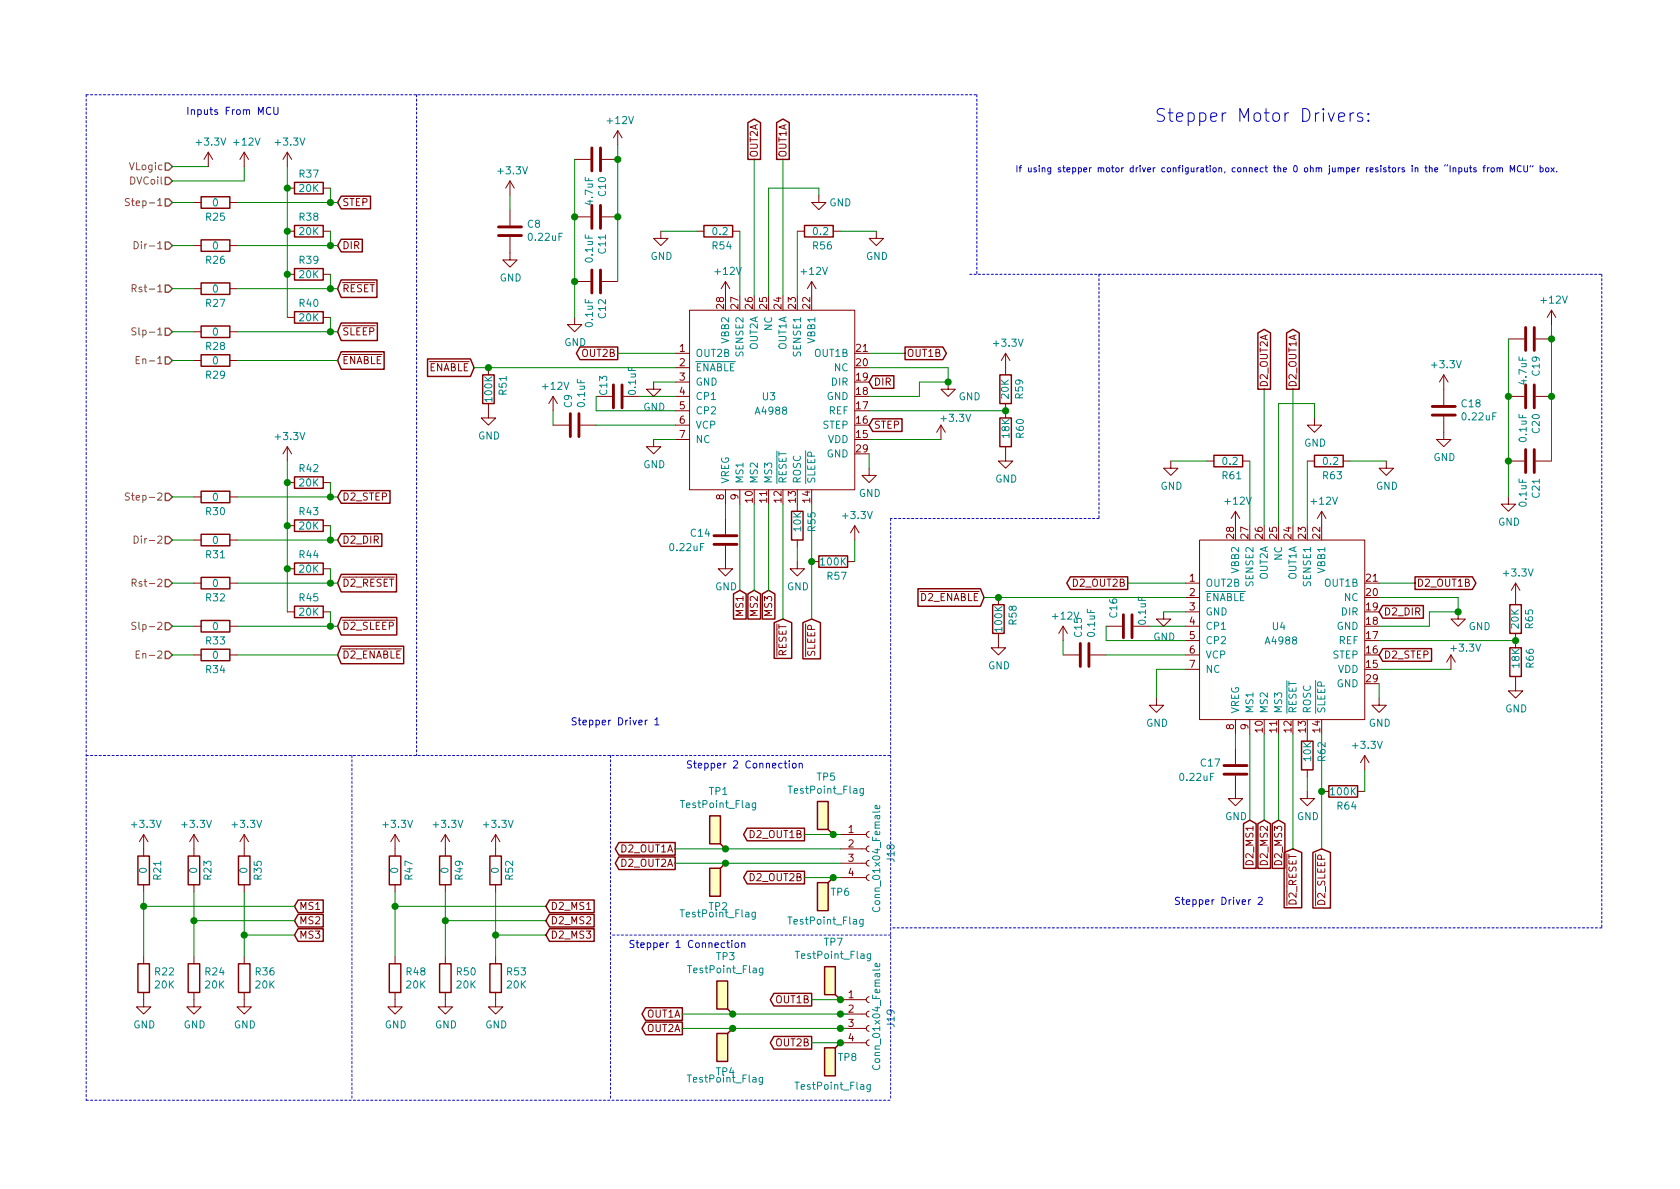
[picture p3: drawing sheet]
<svg xmlns="http://www.w3.org/2000/svg" width="297mm" height="210mm" viewBox="0 0 297 210" stroke-linecap="round" stroke-linejoin="round" font-family="sans-serif">
<g fill="none" stroke="#840000" stroke-width=".18">
<path d="M34.3 35.8h1.3M36.8 26.9l-.7 1.3M36.8 26.9v2.6M36.8 26.9l.8 1.3M40.6 35.8h1.3M43.2 26.9v2.6M43.2 26.9l-.8 1.3M43.2 26.9l.7 1.3M50.8 33.3h1.3M50.8 26.9l-.8 1.3M50.8 26.9v2.6M50.8 26.9l.8 1.3"/>
<path d="M57.1 33.3h1.3M90.2 32v2.5M90.2 37.1v2.8M90.2 32l-.8 1.3M90.2 32l.7 1.3M101.6 28.2h2.8M101.6 38.3h2.8M106.4 28.2h2.8M106.4 38.3h2.8M109.2 23.1l-.7 1.3M109.2 23.1v2.5M109.2 23.1l.8 1.3"/>
<path d="M144.8 34.5v1.3h1.2l-1.2 1.3-1.3-1.3h1.3M34.3 43.4h1.3M34.3 51h1.3M34.3 58.7h1.3M40.6 43.4h1.3M40.6 51h1.3M40.6 58.7h1.3M50.8 40.9h1.3M50.8 48.5h1.3M50.8 56.1h1.3M57.1 40.9h1.3M57.1 48.5h1.3"/>
<path d="M57.1 56.1h1.3M90.2 41.9v4.1h1.2l-1.2 1.2-1.3-1.2h1.3M101.6 56.1v1.3h1.3l-1.3 1.3-1.3-1.3h1.3M101.6 49.8h2.8M106.4 49.8h2.8M116.8 40.9v1.3h1.3l-1.3 1.2-1.2-1.2h1.2M121.9 54.9h29.2v31.7h-29.2zM123.2 40.9h1.3M128.3 49.8v2.5M128.3 49.8l-.8 1.2M128.3 49.8l.7 1.2M129.5 40.9h1.3"/>
<path d="M141 40.9h1.2M143.5 49.8l-.8 1.2M143.5 49.8v2.5M143.5 49.8l.8 1.2M147.3 40.9h1.3M154.9 40.9v1.3h1.3l-1.3 1.2-1.2-1.2h1.2M266.7 59.9h2.8M271.5 59.9h2.8M274.3 54.9l-.7 1.2M274.3 54.9v2.5M274.3 54.9l.8 1.2M34.3 63.7h1.3"/>
<path d="M40.6 63.7h1.3M50.8 79v2.5M50.8 79l-.8 1.3M50.8 79l.8 1.3M86.4 71.4v2.5h1.2l-1.2 1.3-1.3-1.3h1.3M86.4 65v1.3M97.8 75.2h2.8M97.8 70.1l-.8 1.3M97.8 70.1v2.5M97.8 70.1l.8 1.3M102.6 75.2h2.8M105.4 70.1h2.8"/>
<path d="M110.2 70.1h2.8M115.6 67.6v1.2h1.2l-1.2 1.3-1.3-1.3h1.3M115.6 77.7v1.3h1.2l-1.2 1.3-1.3-1.3h1.3M119.4 62.5h2.5M119.4 65h2.5M119.4 67.6h2.5M119.4 70.1h2.5M119.4 72.6h2.5M119.4 75.2h2.5M119.4 77.7h2.5M166.4 75.2l-.8 1.2M166.4 75.2v2.5"/>
<path d="M166.4 75.2l.7 1.2M167.6 67.6v1.2h1.3l-1.3 1.3-1.2-1.3h1.2M177.8 79v2.5h1.3l-1.3 1.3-1.3-1.3h1.3M177.8 62.5v3.8M177.8 71.4v2.5M177.8 62.5l-.8 1.2M177.8 62.5l.8 1.2M232.4 73.9v1.3h1.3l-1.3 1.2-1.3-1.2h1.3M255.3 73.7v4h1.2l-1.2 1.3-1.3-1.3h1.3M255.3 66.3v5.3M255.3 66.3l-.8 1.3M255.3 66.3l.7 1.3"/>
<path d="M266.7 70.1h2.8M271.5 70.1h2.8M34.3 87.9h1.3M34.3 95.5h1.3M40.6 87.9h1.3M40.6 95.5h1.3M50.8 85.3h1.3M50.8 93h1.3M57.1 85.3h1.3M57.1 93h1.3M128.3 96.5v4.1h1.2l-1.2 1.2-1.3-1.2h1.3M128.3 86.6v2.5"/>
<path d="M128.3 91.7v2.8M130.8 86.6v2.5M141 99.3v1.3h1.2l-1.2 1.2-1.3-1.2h1.3M141 89.1v1.3M141 95.5v1.3M143.5 99.3h1.3M149.9 99.3h1.2M151.1 93l-.7 1.2M151.1 93v2.5M151.1 93l.8 1.2M153.7 82.8v1.3h1.2l-1.2 1.2-1.3-1.2h1.3M207 81.5v1.3h1.3l-1.3 1.3-1.3-1.3h1.3"/>
<path d="M212.1 95.5h29.2v31.7h-29.2zM213.4 81.5h1.2M218.4 90.4v2.6M218.4 90.4l-.7 1.3M218.4 90.4l.8 1.3M219.7 81.5h1.3M231.1 81.5h1.3M233.7 90.4l-.8 1.3M233.7 90.4v2.6M233.7 90.4l.7 1.3M237.5 81.5h1.3M245.1 81.5v1.3h1.3l-1.3 1.3-1.3-1.3h1.3"/>
<path d="M266.7 87.9v1.2h1.3l-1.3 1.3-1.3-1.3h1.3M266.7 81.5h2.8M271.5 81.5h2.8M34.3 103.1h1.3M34.3 110.7h1.3M34.3 115.8h1.3M40.6 103.1h1.3M40.6 110.7h1.3M40.6 115.8h1.3M50.8 108.2h1.3M50.8 100.6h1.3M57.1 108.2h1.3"/>
<path d="M57.1 100.6h1.3M176.5 112v2.5h1.3l-1.3 1.3-1.2-1.3h1.2M176.5 105.7v1.2M188 115.8h2.8M188 110.7l-.8 1.3M188 110.7v2.6M188 110.7l.7 1.3M192.8 115.8h2.8M195.6 110.7h2.8M200.4 110.7h2.8M205.7 108.2v1.3h1.3l-1.3 1.2-1.2-1.2h1.2M209.5 103.1h2.6"/>
<path d="M209.5 105.7h2.6M209.5 108.2h2.6M209.5 110.7h2.6M209.5 113.3h2.6M209.5 115.8h2.6M209.5 118.4h2.6M256.5 115.8l-.7 1.3M256.5 115.8v2.6M256.5 115.8l.8 1.3M257.8 108.2v1.3h1.3l-1.3 1.2-1.3-1.2h1.3M268 119.6v2.6h1.2l-1.2 1.2-1.3-1.2h1.3M268 103.1v3.8"/>
<path d="M268 112v2.5M268 103.1l-.8 1.3M268 103.1l.7 1.3M204.5 123.4v1.3h1.2l-1.2 1.3-1.3-1.3h1.3M218.4 137.2v4h1.3l-1.3 1.3-1.2-1.3h1.2M218.4 127.2v2.6M218.4 132.3v2.8M221 127.2v2.6M231.1 139.9v1.3h1.3l-1.3 1.3-1.2-1.3h1.2M231.1 129.8v1.3M231.1 136.1v1.3M233.7 139.9h1.2"/>
<path d="M240 139.9h1.3M241.3 133.6l-.8 1.3M241.3 133.6v2.5M241.3 133.6l.8 1.3M243.8 123.4v1.3h1.3l-1.3 1.3-1.2-1.3h1.2M25.4 147.6v3.8M25.4 156.5v1.2M25.4 147.6l-.8 1.2M25.4 147.6l.8 1.2M34.3 147.6v3.8M34.3 156.5v1.2M34.3 147.6l-.8 1.2"/>
<path d="M34.3 147.6l.8 1.2M43.2 147.6v3.8M43.2 156.5v1.2M43.2 147.6l-.8 1.2M43.2 147.6l.7 1.2M69.8 147.6v3.8M69.8 156.5v1.2M69.8 147.6l-.7 1.2M69.8 147.6l.8 1.2M78.7 147.6v3.8M78.7 156.5v1.2M78.7 147.6l-.7 1.2"/>
<path d="M78.7 147.6l.8 1.2M87.6 147.6v3.8M87.6 156.5v1.2M87.6 147.6l-.7 1.2M87.6 147.6l.8 1.2M128.3 150.1h.1M128.3 152.6h.1M147.3 147.6h.1M147.3 155.2h.1M148.6 155.2h4.6M148.6 152.6h4.6M148.6 150.1h4.6"/>
<path d="M148.6 147.6h4.6M153.7 154.7l-.3 .1-.2 .3 .1 .4 .4 .2M153.7 152.1l-.3 .1-.2 .4 .1 .4 .4 .2M153.7 149.6l-.3 .1-.2 .3 .1 .4 .4 .2M153.7 147.1l-.3 .1-.2 .3 .1 .4 .4 .2M25.4 175.5v2.5h1.3l-1.3 1.3-1.3-1.3h1.3M25.4 169.2v1.2M34.3 175.5v2.5h1.3l-1.3 1.3-1.3-1.3h1.3M34.3 169.2v1.2M43.2 175.5v2.5h1.2l-1.2 1.3-1.3-1.3h1.3M43.2 169.2v1.2M69.8 175.5v2.5h1.3l-1.3 1.3-1.2-1.3h1.2"/>
<path d="M69.8 169.2v1.2M78.7 175.5v2.5h1.3l-1.3 1.3-1.2-1.3h1.2M78.7 169.2v1.2M87.6 175.5v2.5h1.3l-1.3 1.3-1.2-1.3h1.2M87.6 169.2v1.2M129.5 179.3h.1M148.6 176.8h.1M148.6 179.3h4.6M148.6 176.8h4.6M153.7 178.8l-.3 .1-.2 .3 .1 .4 .4 .2M153.7 176.3l-.3 .1-.2 .3 .1 .4 .4 .2M129.5 181.9h.1"/>
<path d="M148.6 184.4h.1M148.6 184.4h4.6M148.6 181.9h4.6M153.7 183.9l-.3 .1-.2 .3 .1 .4 .4 .2M153.7 181.4l-.3 .1-.2 .3 .1 .4 .4 .2"/>
</g>
<g fill="none" stroke="#840000" stroke-width=".51">
<path d="M104.6 26.2v4M104.6 36.3v4.1M106.2 26.2v4M106.2 36.3v4.1M88.1 40.1h4.1M88.1 41.7h4.1M104.6 47.7v4.1M106.2 47.7v4.1M269.7 57.9v4.1M271.3 57.9v4.1M100.8 73.1v4.1M102.4 73.1v4.1"/>
<path d="M108.5 68.1v4M110 68.1v4M253.2 71.9h4.1M253.2 73.4h4.1M269.7 68.1v4M269.7 79.5v4.1M271.3 68.1v4M271.3 79.5v4.1M126.2 96.3h4.1M126.2 94.7h4.1M191 113.8v4.1M192.5 113.8v4.1"/>
<path d="M198.6 108.7v4.1M200.2 108.7v4.1M216.4 136.9h4.1M216.4 135.4h4.1"/>
</g>
<g fill="none" stroke="#840000" stroke-width=".25">
<path d="M35.6 34.8h5v2h-5zM52.1 32.3h5v2h-5zM52.1 39.9h5v2h-5zM60.3 34.7h5.2v2.2h-5.2l-.6-1.1zM124.5 39.9h5v2h-5zM132.2 21.7l1.1-.6 1.2 .6v6.5h-2.3zM137.3 21.7l1.1-.6 1.1 .6v6.5h-2.2zM142.2 39.9h5.1v2h-5.1zM35.6 42.4h5v2h-5zM35.6 50h5v2.1h-5zM35.6 57.7h5v2h-5zM52.1 47.5h5v2h-5z"/>
<path d="M52.1 55.1h5v2h-5zM60.3 42.3h3.8v2.2h-3.8l-.6-1.1zM60.3 57.1h6.4v3.1h-6.4l-.6-1.5zM60.3 49.5h6.3v3.1h-6.3l-.6-1.6zM222.4 58.9l1.1-.7 1.1 .7v9.9h-2.2zM227.5 58.9l1.1-.7 1.1 .7v9.9h-2.2zM35.6 62.7h5v2.1h-5zM60.3 62.2h7.6v3.1h-7.6l-.6-1.6zM75.6 63.5h7.6l.6 1.5-.6 1.6h-7.6zM85.3 66.3h2.1v5.1h-2.1zM102.5 61.4h6.7v2.2h-6.7l-.6-1.1zM154.3 66.4h3.7v2.3h-3.7l-.6-1.1z"/>
<path d="M154.3 74.1h5.2v2.2h-5.2l-.6-1.1zM160 61.4h6.7l.6 1.1-.6 1.1h-6.7zM176.8 66.3h2v5.1h-2zM176.8 73.9h2v5.1h-2zM35.6 86.9h5v2h-5zM35.6 94.5h5v2h-5zM52.1 84.3h5v2.1h-5zM52.1 91.9h5v2.1h-5zM52.1 99.6h5v2h-5zM60.3 94.4h7.2v2.2h-7.2l-.6-1.1zM60.3 86.8h8.7v2.2h-8.7l-.6-1.1zM140 90.4h2v5.1h-2z"/>
<path d="M144.8 98.3h5.1v2h-5.1zM214.6 80.5h5.1v2h-5.1zM232.4 80.5h5.1v2h-5.1zM35.6 114.8h5v2h-5zM35.6 102.1h5v2h-5zM35.6 109.7h5v2.1h-5zM52.1 107.2h5v2h-5zM60.3 114.3h11.1v3.1h-11.1l-.6-1.6zM60.3 109.2h9.9v3.1h-9.9l-.6-1.6zM60.3 101.6h9.8v3.1h-9.8l-.6-1.6zM129.7 105l1.1-.6 1.1 .6v4.5h-2.2zM132.2 105l1.1-.6 1.2 .6v4.5h-2.3z"/>
<path d="M134.8 105l1.1-.6 1.1 .6v4.5h-2.2zM136.9 110.1l1.5-.6 1.6 .6v6.3h-3.1zM142 110.1l1.5-.6 1.6 .6v6.4h-3.1zM162.3 104.1h11.1l.6 1.6-.6 1.5h-11.1zM175.5 106.9h2v5.1h-2zM189.3 102h10.1v2.2h-10.1l-.7-1.1zM244.5 107.1h7.2v2.2h-7.2l-.7-1.1zM244.5 114.7h8.6v2.2h-8.6l-.7-1.1zM250.2 102h10.1l.7 1.1-.7 1.1h-10.1zM267 106.9h2v5.1h-2zM267 114.5h2v5.1h-2zM230.1 131.1h2.1v5h-2.1z"/>
<path d="M234.9 138.9h5.1v2.1h-5.1zM24.4 151.4h2v5.1h-2zM33.3 151.4h2v5.1h-2zM42.2 151.4h2v5.1h-2zM52.7 159.2h4.4v2.2h-4.4l-.6-1.1zM68.8 151.4h2.1v5.1h-2.1zM77.7 151.4h2.1v5.1h-2.1zM86.6 151.4h2v5.1h-2zM97.2 159.2h7.9v2.2h-7.9l-.7-1.1zM109.4 149h10v2.2h-10l-.6-1.1zM109.4 151.5h10v2.3h-10l-.6-1.2zM125.5 144.3h1.9v4.9h-1.9z"/>
<path d="M125.5 153.5h1.9v5h-1.9zM127.4 149.2l.9 .9M128.3 152.6l-.9 .9M132.1 146.5h10.1v2.2h-10.1l-.6-1.1zM132.1 154.1h10.1v2.2h-10.1l-.6-1.1zM144.5 141.7h1.9v5h-1.9zM144.5 156.1h1.9v4.9h-1.9zM146.4 146.7l.9 .9M147.3 155.2l-.9 .9M219.9 145.7l1.1-.7 1.1 .7v7.9h-2.2zM222.4 145.7l1.1-.7 1.1 .7v7.9h-2.2zM224.9 145.7l1.2-.7 1.1 .7v7.9h-2.3z"/>
<path d="M227.1 150.7l1.5-.6 1.5 .6v9.8h-3zM232.1 150.7l1.6-.6 1.5 .6v9.9h-3.1zM24.4 170.4h2v5.1h-2zM33.3 170.4h2v5.1h-2zM42.2 170.4h2v5.1h-2zM52.7 164.2h4.4v2.3h-4.4l-.6-1.2zM52.7 161.7h4.4v2.2h-4.4l-.6-1.1zM68.8 170.4h2.1v5.1h-2.1zM77.7 170.4h2.1v5.1h-2.1zM86.6 170.4h2v5.1h-2zM97.2 164.2h7.9v2.3h-7.9l-.7-1.2zM97.2 161.7h7.9v2.2h-7.9l-.7-1.1z"/>
<path d="M114.1 178.2h6.5v2.2h-6.5l-.6-1.1zM126.7 173.5h2v4.9h-2zM128.7 178.4l.8 .9M136.8 175.7h6.7v2.2h-6.7l-.6-1.1zM145.8 170.9h1.9v5h-1.9zM147.7 175.9l.9 .9M114.1 180.7h6.5v2.3h-6.5l-.6-1.1zM126.7 182.7h2v5h-2zM129.5 181.9l-.8 .8M136.8 183.3h6.7v2.2h-6.7l-.6-1.1zM145.8 185.3h1.9v4.9h-1.9zM148.6 184.4l-.9 .9"/>
</g>
<g fill="none" stroke="#008400" stroke-width=".18">
<path d="M30.5 35.8h3.8M30.5 29.5h6.3M41.9 35.8h17.8M43.2 29.5v2.5h-12.7M50.8 29.5v26.6M58.4 33.3v2.5M90.2 34.5v2.6M101.6 28.2v27.9M109.2 25.6v24.2M133.3 28.2v24.1M138.4 28.2v24.1M144.8 34.5v-1.2h-8.9v19"/>
<path d="M30.5 58.7h3.8M30.5 51h3.8M30.5 43.4h3.8M41.9 58.7h17.8M41.9 51h17.8M41.9 43.4h17.8M58.4 40.9v2.5M58.4 48.5v2.5M58.4 56.1v2.6M116.8 40.9h6.4M130.8 40.9v11.4M141 40.9v11.4"/>
<path d="M148.6 40.9h6.3M266.7 59.9v28M274.3 57.4v24.1M30.5 63.7h3.8M41.9 63.7h17.8M83.8 65h35.6M97.8 72.6v2.6M105.4 75.2h14M105.4 70.1v2.5h14M109.2 62.5h10.2M113 70.1h6.4M115.6 67.6h3.8"/>
<path d="M115.6 77.7h3.8M153.7 65h13.9v2.6h-5v2.5h-8.9M153.7 62.5h6.3M153.7 72.6h24.1M153.7 77.7h12.7M223.5 68.8v24.2M228.6 68.8v24.2M232.4 73.9v-2.5h-6.3v21.6M30.5 95.5h3.8M30.5 87.9h3.8M41.9 95.5h17.8M41.9 87.9h17.8"/>
<path d="M50.8 81.5v26.7M58.4 85.3v2.6M58.4 93v2.5M128.3 89.1v2.6M130.8 89.1v15.3M133.3 89.1v15.3M135.9 89.1v15.3M138.4 89.1v20.4M141 96.8v2.5M143.5 89.1v20.4M151.1 95.5v3.8M153.7 80.3v2.5"/>
<path d="M207 81.5h6.4M221 81.5v11.5M231.1 81.5v11.5M238.8 81.5h6.3M30.5 110.7h3.8M30.5 103.1h3.8M30.5 115.8h3.8M41.9 110.7h17.8M41.9 103.1h17.8M41.9 115.8h17.8M58.4 100.6v2.5M58.4 108.2v2.5"/>
<path d="M174 105.7h35.5M188 113.3v2.5M195.6 115.8h13.9M195.6 110.7v2.6h13.9M199.4 103.1h10.1M203.2 110.7h6.3M205.7 108.2h3.8M209.5 118.4h-5v5M243.8 105.7h14v2.5h-5.1v2.5h-8.9M243.8 103.1h6.4M243.8 113.3h24.2M243.8 118.4h12.7"/>
<path d="M218.4 129.8v2.5M221 129.8v15.2M223.5 129.8v15.2M226.1 129.8v15.2M228.6 129.8v20.3M231.1 137.4v2.5M233.7 129.8v20.3M241.3 136.1v3.8M243.8 120.9v2.5M25.4 157.7v11.5M34.3 157.7v11.5M43.2 157.7v11.5"/>
<path d="M69.8 157.7v11.5M78.7 157.7v11.5M87.6 157.7v11.5M119.4 150.1h29.2M119.4 152.6h29.2M142.2 147.6h6.4M142.2 155.2h6.4M25.4 160.3h26.7M34.3 162.8h17.8M43.2 165.3h8.9M69.8 160.3h26.7M78.7 162.8h17.8"/>
<path d="M87.6 165.3h8.9M120.6 179.3h29.3M143.5 176.8h5.1M120.6 181.9h29.3M143.5 184.4h5.1"/>
</g>
<g fill="#008400" stroke="#008400" stroke-width=".25">
<circle cx="143.5" cy="99.3" r=".51"/>
<circle cx="86.4" cy="65" r=".51"/>
<circle cx="101.6" cy="38.3" r=".51"/>
<circle cx="101.6" cy="49.8" r=".51"/>
<circle cx="109.2" cy="28.2" r=".51"/>
<circle cx="109.2" cy="38.3" r=".51"/>
<circle cx="233.7" cy="139.9" r=".51"/>
<circle cx="176.5" cy="105.7" r=".51"/>
<circle cx="266.7" cy="70.1" r=".51"/>
<circle cx="266.7" cy="81.5" r=".51"/>
<circle cx="274.3" cy="59.9" r=".51"/>
<circle cx="274.3" cy="70.1" r=".51"/>
<circle cx="25.4" cy="160.3" r=".51"/>
<circle cx="34.3" cy="162.8" r=".51"/>
<circle cx="43.2" cy="165.3" r=".51"/>
<circle cx="69.9" cy="160.3" r=".51"/>
<circle cx="78.7" cy="162.8" r=".51"/>
<circle cx="87.6" cy="165.3" r=".51"/>
<circle cx="58.4" cy="35.8" r=".51"/>
<circle cx="50.8" cy="33.3" r=".51"/>
<circle cx="50.8" cy="40.9" r=".51"/>
<circle cx="50.8" cy="48.5" r=".51"/>
<circle cx="58.4" cy="43.4" r=".51"/>
<circle cx="58.4" cy="51" r=".51"/>
<circle cx="58.4" cy="58.7" r=".51"/>
<circle cx="58.4" cy="87.9" r=".51"/>
<circle cx="50.8" cy="85.3" r=".51"/>
<circle cx="50.8" cy="93" r=".51"/>
<circle cx="50.8" cy="100.6" r=".51"/>
<circle cx="58.4" cy="95.5" r=".51"/>
<circle cx="58.4" cy="103.1" r=".51"/>
<circle cx="58.4" cy="110.7" r=".51"/>
<circle cx="257.8" cy="108.2" r=".51"/>
<circle cx="167.6" cy="67.6" r=".51"/>
<circle cx="177.8" cy="72.6" r=".51"/>
<circle cx="268" cy="113.3" r=".51"/>
<circle cx="147.3" cy="147.6" r=".51"/>
<circle cx="128.3" cy="150.1" r=".51"/>
<circle cx="128.3" cy="152.6" r=".51"/>
<circle cx="147.3" cy="155.2" r=".51"/>
<circle cx="129.5" cy="179.3" r=".51"/>
<circle cx="129.5" cy="181.9" r=".51"/>
<circle cx="148.6" cy="176.8" r=".51"/>
<circle cx="148.6" cy="179.3" r=".51"/>
<circle cx="148.6" cy="181.9" r=".51"/>
<circle cx="148.6" cy="184.4" r=".51"/>
</g>
<g fill="none" stroke="#848400" stroke-width=".18">
<path d="M22.9 35.2l-.5-.1-.2 .1-.1 .3 .2 .2 .5 .1 .1 .3-.3 .3-.5-.1M23.4 51l.6-.1v-.4l-.1-.2h-.5v1.3M23.7 51l.4 .6M23.7 42.7a.64 .64 0 0 1 .8 .7 .64 .64 0 0 1-.8 .6zM24 58h-.5l-.2 .2 .1 .3 .6 .2v.4l-.2 .1h-.5M24.1 63.6h.4M24.7 63h-.6v1.3h.6M22.9 87.2h-.5l-.2 .1-.1 .2 .2 .2 .5 .2 .1 .3-.3 .2h-.5M23.7 94.8a.64 .64 0 0 1 .8 .6 .64 .64 0 0 1-.8 .7zM23.4 103.1l.6-.1v-.5l-.1-.1h-.5v1.3M23.7 103.1l.4 .6M24 110.1l-.5-.1-.2 .3 .1 .3 .6 .2v.4l-.2 .1-.5-.1"/>
<path d="M24.1 115.7h.4M24.7 115.1h-.6v1.3h.6"/>
</g>
<path d="M29.2 35.2h.6l.7 .6-.7 .6h-.6zM29.2 31.4h.6l.7 .6-.7 .6h-.6zM29.2 28.8h.6l.7 .7-.7 .6h-.6zM29.2 42.8h.6l.7 .6-.7 .7h-.6zM29.2 50.4h.6l.7 .6-.7 .7h-.6zM29.2 58h.6l.7 .7-.7 .6h-.6zM29.2 63.1h.6l.7 .6-.7 .7h-.6zM29.2 87.2h.6l.7 .7-.7 .6h-.6zM29.2 94.9h.6l.7 .6-.7 .6h-.6zM29.2 115.2h.6l.7 .6-.7 .7h-.6zM29.2 102.5h.6l.7 .6-.7 .7h-.6zM29.2 110.1h.6l.7 .6-.7 .7h-.6z" fill="none" stroke="#848400" stroke-width=".25"/>
<g fill="none" stroke="#008484" stroke-width=".18">
<path d="M152.7 139.4v1.1l-.3 .2-.3-.1M152.7 139.5l-.4-.1-.3 .3 .2 .5h.5M133.6 142v1l-.3 .3-.3-.1M133.6 142h-.4l-.2 .2 .1 .6h.5M155.5 142.5v.3l-.1 .2-.6-.1v-.4l.2-.1 .1 .6M133.6 161.3v1l-.3 .3-.3-.1M133.6 161.4l-.4-.1-.3 .2 .2 .6h.5M134.9 171.2v1l-.3 .3-.3-.1M134.9 171.2h-.4l-.2 .2 .1 .6h.5M152.6 162.6v1l-.3 .2h-.3M152.6 162.6h-.4l-.2 .2 .1 .6h.5M153.9 168.7v1l-.2 .2-.3-.1"/>
<path d="M153.9 168.7h-.3l-.3 .2 .1 .5h.5M154.4 160.4a.6 .6 0 0 0 .4 .8 .6 .6 0 0 0 .7-.6l-.1-.2M155.5 170.4v.4l-.1 .1h-.6v-.5l.2-.1 .1 .6M134.8 190.5v1l-.2 .3-.3-.1M134.8 190.6l-.3-.1-.3 .2 .1 .6h.5M153.9 191.8v1l-.3 .3-.3-.1M153.9 191.8h-.4l-.2 .2 .1 .6h.5M154.4 188.4a.6 .6 0 0 0 .4 .8 .6 .6 0 0 0 .7-.6l-.1-.2"/>
</g>
<g fill="none" stroke="#0000c2" stroke-width=".18" stroke-dasharray=".4 .4">
<path d="M15.2 16.8v177.8M15.2 16.8h157.5M73.7 16.8v116.8M172.7 16.8v31.7M171.4 48.5h111.8M194.3 48.5v43.2M283.2 48.5v115.6M157.5 91.7v102.9M194.3 91.7h-36.8M15.2 133.6h142.3M62.2 133.6v61M107.9 133.6v61"/>
<path d="M157.5 165.3h-49.6M283.2 164.1h-125.7M15.2 194.6h142.3"/>
</g>
<g fill="none" stroke="#0000c2" stroke-width=".18">
<path d="M33.2 19v1.2M33.8 19.5l.2-.1 .3 .1 .1 .7M33.8 19.4v.8M205.9 19.3l-.9-.1a.56 .56 0 0 0-.4 .5 .56 .56 0 0 0 .4 .6 .83 .83 0 0 1 .9 .5 .6 .6 0 0 1-.4 .7l-.9-.1M206.5 20h.9M206.9 19.2v2l.1 .2 .4 .1M179.8 29.3v1.1M180.2 29.7h.4M180.6 29.3l-.3 .2v.9M181.8 29.7l.1 .6h.4M182.3 29.7v.7M183.2 29.7h-.2l-.2 .1 .1 .2 .3 .1v.2h-.4"/>
<path d="M183.7 29.3v.1M183.7 29.7v.7M184.3 29.8l.4-.1 .1 .7M184.3 29.7v.7M185.8 29.7v.9l-.2 .2-.3-.1M185.8 29.7h-.4l-.2 .2 .1 .4h.5M187.5 29.7h-.2l-.2 .1v.2l.4 .1v.2h-.4M187.9 29.7h.4M188.1 29.3v.9l.2 .2M188.6 30l.6-.1-.1-.2h-.3l-.2 .1 .1 .5h.4M189.7 29.7h.3l.2 .2-.1 .4h-.4M189.7 29.7v1.1"/>
<path d="M190.7 29.7h.3l.2 .2v.4h-.5M190.7 29.7v1.1M191.6 30l.6-.1-.1-.2h-.3l-.2 .1 .1 .5h.4M192.6 29.7v.7M193 29.7l-.4 .2M194.2 29.8l.4-.1 .1 .7M194.2 29.7v.7M194.7 29.8l.1-.1h.3v.7M240.9 20.1a.54 .54 0 0 0-.9 .2l.1 .3 .8 .2 .1 .2-.1 .4-.3 .1-.6-.1M241.9 21.3l.2 .1-.2 .1-.1-.1 .1-.1v.2M241.9 20.1l.2 .1-.2 .1-.1-.1 .1-.1v.2M269.4 29.3v.9l.2 .2 .4-.1 .1-.1v-.9"/>
<path d="M270.6 29.3l-.1 .2M271 29.3l-.1 .2M272.3 29.7h.3l.2 .2-.1 .4h-.4M272.3 29.3v1.1M273.3 29.8l.3-.1 .3 .2-.2 .4h-.4zM274.2 29.7l.6 .7M274.8 29.7l-.6 .7M275.2 30.3v.1M101.9 127l-.5-.1-.2 .1-.1 .3 .2 .2 .5 .2 .1 .3-.3 .2-.5-.1M102.2 127.3h.5M102.4 126.9v1.1l.3 .2M115.8 128.2h.7"/>
<path d="M122.3 134.6l-.5-.1-.2 .2v.4l.6 .2 .1 .3-.3 .2h-.5M122.6 135h.5M122.8 134.5v1.1l.3 .2M141.3 135.1l.2-.1h.3l.1 .8M208.6 158.7h-.5l-.2 .1-.1 .2 .1 .2 .5 .2 .2 .3-.3 .2h-.5M208.9 159.1h.5M209.1 158.7v1.1l.3 .1M112.1 166.4l-.5-.1-.2 .1 .1 .4 .5 .3 .1 .2-.2 .3-.5-.1M112.4 166.7h.6M112.6 166.3v1.1l.4 .2M131.1 166.8l.2-.1 .3 .1 .1 .8"/>
</g>
<g fill="#ffffc2" stroke="#ffffc2" stroke-width=".18">
<path d="M144.5 141.7h1.9v5h-1.9z"/>
<path d="M125.5 144.3h1.9v4.9h-1.9z"/>
<path d="M125.5 153.5h1.9v5h-1.9z"/>
<path d="M144.5 156.1h1.9v4.9h-1.9z"/>
<path d="M145.8 170.9h1.9v5h-1.9z"/>
<path d="M126.7 173.5h2v4.9h-2z"/>
<path d="M126.7 182.7h2v5h-2z"/>
<path d="M145.8 185.3h1.9v4.9h-1.9z"/>
</g>
<text font-size="3.1" fill="#0000c2" x="208.5" y="21.6">Stepper Motor Drivers:</text>
<g font-size="1.8" fill="#0000c2">
<text x="34.8" y="20.3">Inputs From MCU</text>
<text x="103.2" y="128.3">Stepper Driver 1</text>
<text x="124" y="135.9">Stepper 2 Connection</text>
<text x="209.9" y="160">Stepper Driver 2</text>
<text x="113.8" y="167.6">Stepper 1 Connection</text>
</g>
<g font-size="1.8" fill="#008484">
<text x="107.5" y="21.9">+12V</text>
<text x="34.9" y="25.7">+3.3V</text>
<text x="41.5" y="25.7">+12V</text>
<text x="48.8" y="25.7">+3.3V</text>
<text x="53" y="31.4">R37</text>
<text x="53" y="34">20K</text>
<text x="88.2" y="30.8">+3.3V</text>
<text x="107.1" y="34.6" transform="rotate(-90 107.1 34.6)">C10</text>
<text x="36.5" y="39">R25</text>
<text x="37.6" y="36.5">0</text>
<text x="53" y="39">R38</text>
<text x="53" y="41.6">20K</text>
<text x="93.3" y="40.3">C8</text>
<text x="104.8" y="36.1" transform="rotate(-90 104.8 36.1)">4.7uF</text>
<text x="126.1" y="41.6">0.2</text>
<text x="143.9" y="41.6">0.2</text>
<text x="146.6" y="36.5">GND</text>
<text x="36.5" y="46.7">R26</text>
<text x="37.6" y="44.1">0</text>
<text x="53" y="46.7">R39</text>
<text x="93.6" y="42.6">0.22uF</text>
<text x="104.8" y="46.3" transform="rotate(-90 104.8 46.3)">0.1uF</text>
<text x="107.1" y="44.8" transform="rotate(-90 107.1 44.8)">C11</text>
<text x="115" y="46">GND</text>
<text x="126" y="44.1">R54</text>
<text x="143.8" y="44.1">R56</text>
<text x="153.1" y="46">GND</text>
<text x="37.6" y="51.7">0</text>
<text x="53" y="49.2">20K</text>
<text x="88.3" y="49.8">GND</text>
<text x="126.6" y="48.6">+12V</text>
<text x="141.8" y="48.6">+12V</text>
<text x="272.6" y="53.7">+12V</text>
<text x="36.5" y="54.3">R27</text>
<text x="37.6" y="59.4">0</text>
<text x="53" y="54.3">R40</text>
<text x="53" y="56.8">20K</text>
<text x="104.8" y="57.7" transform="rotate(-90 104.8 57.7)">0.1uF</text>
<text x="107.1" y="56.2" transform="rotate(-90 107.1 56.2)">C12</text>
<text x="136.5" y="58.4" transform="rotate(-90 136.5 58.4)">NC</text>
<text x="36.5" y="61.9">R28</text>
<text x="37.6" y="64.4">0</text>
<text x="99.8" y="61.2">GND</text>
<text x="122.9" y="63.1">OUT2B</text>
<text x="122.9" y="65.7">ENABLE</text>
<text x="128.9" y="60.6" transform="rotate(-90 128.9 60.6)">VBB2</text>
<text x="131.4" y="62.9" transform="rotate(-90 131.4 62.9)">SENSE2</text>
<text x="134" y="61.9" transform="rotate(-90 134 61.9)">OUT2A</text>
<text x="139.1" y="61.9" transform="rotate(-90 139.1 61.9)">OUT1A</text>
<text x="141.6" y="62.9" transform="rotate(-90 141.6 62.9)">SENSE1</text>
<text x="144.1" y="63.1">OUT1B</text>
<text x="144.1" y="60.6" transform="rotate(-90 144.1 60.6)">VBB1</text>
<text x="147.5" y="65.7">NC</text>
<text x="175.8" y="61.3">+3.3V</text>
<text x="253.3" y="65.1">+3.3V</text>
<text x="36.5" y="67">R29</text>
<text x="87" y="70.9" transform="rotate(-90 87 70.9)">100K</text>
<text x="89.6" y="69.8" transform="rotate(-90 89.6 69.8)">R51</text>
<text x="96.1" y="68.9">+12V</text>
<text x="103.4" y="71.9" transform="rotate(-90 103.4 71.9)">0.1uF</text>
<text x="107.4" y="69.8" transform="rotate(-90 107.4 69.8)">C13</text>
<text x="112.4" y="69.7" transform="rotate(-90 112.4 69.7)">0.1uF</text>
<text x="122.9" y="68.2">GND</text>
<text x="122.9" y="70.7">CP1</text>
<text x="134.8" y="70.8">U3</text>
<text x="146.2" y="70.7">GND</text>
<text x="147.1" y="68.2">DIR</text>
<text x="169.5" y="70.8">GND</text>
<text x="178.4" y="70.5" transform="rotate(-90 178.4 70.5)">20K</text>
<text x="180.9" y="70.5" transform="rotate(-90 180.9 70.5)">R59</text>
<text x="269.9" y="67.9" transform="rotate(-90 269.9 67.9)">4.7uF</text>
<text x="272.2" y="66.4" transform="rotate(-90 272.2 66.4)">C19</text>
<text x="48.8" y="77.8">+3.3V</text>
<text x="84.5" y="77.7">GND</text>
<text x="101.1" y="72.1" transform="rotate(-90 101.1 72.1)">C9</text>
<text x="113.7" y="72.6">GND</text>
<text x="122.9" y="73.3">CP2</text>
<text x="122.9" y="75.8">VCP</text>
<text x="133.8" y="73.3">A4988</text>
<text x="145.5" y="75.8">STEP</text>
<text x="146.6" y="73.3">REF</text>
<text x="166.6" y="74.6">+3.3V</text>
<text x="178.5" y="77.4" transform="rotate(-90 178.5 77.4)">18K</text>
<text x="181" y="77.4" transform="rotate(-90 181 77.4)">R60</text>
<text x="258.5" y="72">C18</text>
<text x="258.7" y="74.3">0.22uF</text>
<text x="272.2" y="76.5" transform="rotate(-90 272.2 76.5)">C20</text>
<text x="53" y="83.5">R42</text>
<text x="113.7" y="82.8">GND</text>
<text x="122.9" y="78.4">NC</text>
<text x="146.2" y="80.9">GND</text>
<text x="146.4" y="78.4">VDD</text>
<text x="216.3" y="82.2">0.2</text>
<text x="230.6" y="79">GND</text>
<text x="234" y="82.2">0.2</text>
<text x="253.4" y="81.5">GND</text>
<text x="269.9" y="78" transform="rotate(-90 269.9 78)">0.1uF</text>
<text x="37.6" y="88.6">0</text>
<text x="53" y="86">20K</text>
<text x="128.9" y="85.6" transform="rotate(-90 128.9 85.6)">VREG</text>
<text x="131.4" y="85.6" transform="rotate(-90 131.4 85.6)">MS1</text>
<text x="134" y="85.6" transform="rotate(-90 134 85.6)">MS2</text>
<text x="136.5" y="85.6" transform="rotate(-90 136.5 85.6)">MS3</text>
<text x="139.1" y="85.6" transform="rotate(-90 139.1 85.6)">RESET</text>
<text x="141.6" y="85.6" transform="rotate(-90 141.6 85.6)">ROSC</text>
<text x="144.1" y="85.6" transform="rotate(-90 144.1 85.6)">SLEEP</text>
<text x="151.8" y="87.9">GND</text>
<text x="176" y="85.3">GND</text>
<text x="205.2" y="86.6">GND</text>
<text x="216.2" y="84.8">R61</text>
<text x="216.7" y="89.2">+12V</text>
<text x="232" y="89.2">+12V</text>
<text x="234" y="84.8">R63</text>
<text x="243.3" y="86.6">GND</text>
<text x="269.9" y="89.5" transform="rotate(-90 269.9 89.5)">0.1uF</text>
<text x="272.2" y="88" transform="rotate(-90 272.2 88)">C21</text>
<text x="36.5" y="91.1">R30</text>
<text x="53" y="91.1">R43</text>
<text x="53" y="93.6">20K</text>
<text x="122.2" y="94.9">C14</text>
<text x="141.7" y="93.9" transform="rotate(-90 141.7 93.9)">10K</text>
<text x="144.2" y="93.9" transform="rotate(-90 144.2 93.9)">R55</text>
<text x="149.2" y="91.8">+3.3V</text>
<text x="264.9" y="93">GND</text>
<text x="36.5" y="98.7">R31</text>
<text x="37.6" y="96.2">0</text>
<text x="53" y="98.7">R44</text>
<text x="53" y="101.3">20K</text>
<text x="118.6" y="97.5">0.22uF</text>
<text x="145.2" y="100">100K</text>
<text x="219.1" y="101.2" transform="rotate(-90 219.1 101.2)">VBB2</text>
<text x="226.7" y="99.1" transform="rotate(-90 226.7 99.1)">NC</text>
<text x="234.3" y="101.2" transform="rotate(-90 234.3 101.2)">VBB1</text>
<text x="266" y="101.9">+3.3V</text>
<text x="36.5" y="106.3">R32</text>
<text x="37.6" y="103.8">0</text>
<text x="53" y="106.3">R45</text>
<text x="126.4" y="104.4">GND</text>
<text x="139.1" y="104.4">GND</text>
<text x="146.3" y="102.5">R57</text>
<text x="213.1" y="103.8">OUT2B</text>
<text x="213.1" y="106.3">ENABLE</text>
<text x="221.6" y="103.5" transform="rotate(-90 221.6 103.5)">SENSE2</text>
<text x="224.2" y="102.5" transform="rotate(-90 224.2 102.5)">OUT2A</text>
<text x="229.2" y="102.5" transform="rotate(-90 229.2 102.5)">OUT1A</text>
<text x="231.8" y="103.5" transform="rotate(-90 231.8 103.5)">SENSE1</text>
<text x="234.3" y="103.8">OUT1B</text>
<text x="237.7" y="106.3">NC</text>
<text x="36.5" y="114">R33</text>
<text x="37.6" y="111.4">0</text>
<text x="53" y="108.9">20K</text>
<text x="177.2" y="111.6" transform="rotate(-90 177.2 111.6)">100K</text>
<text x="179.8" y="110.4" transform="rotate(-90 179.8 110.4)">R58</text>
<text x="186.3" y="109.6">+12V</text>
<text x="191.3" y="112.6" transform="rotate(-90 191.3 112.6)">C15</text>
<text x="193.6" y="112.5" transform="rotate(-90 193.6 112.5)">0.1uF</text>
<text x="197.5" y="109.2" transform="rotate(-90 197.5 109.2)">C16</text>
<text x="202.6" y="110.3" transform="rotate(-90 202.6 110.3)">0.1uF</text>
<text x="203.9" y="113.3">GND</text>
<text x="213.1" y="108.8">GND</text>
<text x="213.1" y="111.4">CP1</text>
<text x="213.1" y="113.9">CP2</text>
<text x="224" y="114">A4988</text>
<text x="225" y="111.4">U4</text>
<text x="236.3" y="111.4">GND</text>
<text x="236.8" y="113.9">REF</text>
<text x="237.2" y="108.8">DIR</text>
<text x="259.7" y="111.4">GND</text>
<text x="268.5" y="111.1" transform="rotate(-90 268.5 111.1)">20K</text>
<text x="271.1" y="111.1" transform="rotate(-90 271.1 111.1)">R65</text>
<text x="36.5" y="119">R34</text>
<text x="37.6" y="116.5">0</text>
<text x="174.7" y="118.4">GND</text>
<text x="213.1" y="116.5">VCP</text>
<text x="213.1" y="119">NC</text>
<text x="235.7" y="116.5">STEP</text>
<text x="236.6" y="119">VDD</text>
<text x="256.7" y="115.2">+3.3V</text>
<text x="268.7" y="118.1" transform="rotate(-90 268.7 118.1)">18K</text>
<text x="271.2" y="118.1" transform="rotate(-90 271.2 118.1)">R66</text>
<text x="236.3" y="121.5">GND</text>
<text x="266.1" y="126">GND</text>
<text x="202.6" y="128.5">GND</text>
<text x="219.1" y="126.2" transform="rotate(-90 219.1 126.2)">VREG</text>
<text x="221.6" y="126.2" transform="rotate(-90 221.6 126.2)">MS1</text>
<text x="224.2" y="126.2" transform="rotate(-90 224.2 126.2)">MS2</text>
<text x="226.7" y="126.2" transform="rotate(-90 226.7 126.2)">MS3</text>
<text x="229.2" y="126.2" transform="rotate(-90 229.2 126.2)">RESET</text>
<text x="231.8" y="126.2" transform="rotate(-90 231.8 126.2)">ROSC</text>
<text x="234.3" y="126.2" transform="rotate(-90 234.3 126.2)">SLEEP</text>
<text x="242" y="128.5">GND</text>
<text x="212.4" y="135.6">C17</text>
<text x="231.8" y="134.6" transform="rotate(-90 231.8 134.6)">10K</text>
<text x="234.4" y="134.6" transform="rotate(-90 234.4 134.6)">R62</text>
<text x="239.3" y="132.4">+3.3V</text>
<text x="120.7" y="142.9">TestPoint_Flag</text>
<text x="125.4" y="140.6">TP1</text>
<text x="139.8" y="140.4">TestPoint_Flag</text>
<text x="144.5" y="138">TP5</text>
<text x="208.8" y="138.1">0.22uF</text>
<text x="235.4" y="140.6">100K</text>
<text x="236.5" y="143.2">R64</text>
<text x="23.4" y="146.4">+3.3V</text>
<text x="32.3" y="146.4">+3.3V</text>
<text x="41.2" y="146.4">+3.3V</text>
<text x="67.9" y="146.4">+3.3V</text>
<text x="76.8" y="146.4">+3.3V</text>
<text x="85.7" y="146.4">+3.3V</text>
<text x="216.6" y="145">GND</text>
<text x="229.3" y="145">GND</text>
<text x="26" y="154.4" transform="rotate(-90 26 154.4)">0</text>
<text x="28.5" y="155.5" transform="rotate(-90 28.5 155.5)">R21</text>
<text x="34.8" y="154.4" transform="rotate(-90 34.8 154.4)">0</text>
<text x="37.4" y="155.5" transform="rotate(-90 37.4 155.5)">R23</text>
<text x="43.7" y="154.4" transform="rotate(-90 43.7 154.4)">0</text>
<text x="46.3" y="155.5" transform="rotate(-90 46.3 155.5)">R35</text>
<text x="70.4" y="154.4" transform="rotate(-90 70.4 154.4)">0</text>
<text x="72.9" y="155.5" transform="rotate(-90 72.9 155.5)">R47</text>
<text x="79.3" y="154.4" transform="rotate(-90 79.3 154.4)">0</text>
<text x="81.8" y="155.5" transform="rotate(-90 81.8 155.5)">R49</text>
<text x="88.2" y="154.4" transform="rotate(-90 88.2 154.4)">0</text>
<text x="90.7" y="155.5" transform="rotate(-90 90.7 155.5)">R52</text>
<text x="158.2" y="152.3" transform="rotate(-90 158.2 152.3)">J18</text>
<text x="125.4" y="161">TP2</text>
<text x="147" y="158.4">TP6</text>
<text x="155.6" y="160.5" transform="rotate(-90 155.6 160.5)">Conn_01x04_Female</text>
<text x="120.7" y="162.2">TestPoint_Flag</text>
<text x="139.7" y="163.5">TestPoint_Flag</text>
<text x="145.7" y="167.3">TP7</text>
<text x="27.5" y="172.5">R22</text>
<text x="36.3" y="172.5">R24</text>
<text x="45.2" y="172.5">R36</text>
<text x="71.9" y="172.5">R48</text>
<text x="80.8" y="172.5">R50</text>
<text x="89.7" y="172.5">R53</text>
<text x="122" y="172.1">TestPoint_Flag</text>
<text x="126.7" y="169.8">TP3</text>
<text x="141" y="169.6">TestPoint_Flag</text>
<text x="27.5" y="174.8">20K</text>
<text x="36.3" y="174.8">20K</text>
<text x="45.2" y="174.8">20K</text>
<text x="71.9" y="174.8">20K</text>
<text x="80.8" y="174.8">20K</text>
<text x="89.7" y="174.8">20K</text>
<text x="23.6" y="181.9">GND</text>
<text x="32.5" y="181.9">GND</text>
<text x="41.4" y="181.9">GND</text>
<text x="68" y="181.9">GND</text>
<text x="76.9" y="181.9">GND</text>
<text x="85.8" y="181.9">GND</text>
<text x="158.2" y="181.6" transform="rotate(-90 158.2 181.6)">J19</text>
<text x="121.9" y="191.4">TestPoint_Flag</text>
<text x="126.6" y="190.2">TP4</text>
<text x="148.2" y="187.6">TP8</text>
<text x="155.6" y="188.5" transform="rotate(-90 155.6 188.5)">Conn_01x04_Female</text>
<text x="141" y="192.7">TestPoint_Flag</text>
</g>
<g font-size="1.8" fill="#840000">
<text x="134" y="27.9" transform="rotate(-90 134 27.9)">OUT2A</text>
<text x="139.1" y="27.9" transform="rotate(-90 139.1 27.9)">OUT1A</text>
<text x="60.5" y="36.4">STEP</text>
<text x="60.5" y="44.1">DIR</text>
<text x="60.5" y="51.7">RESET</text>
<text x="60.5" y="59.3">SLEEP</text>
<text x="128" y="54.6" transform="rotate(-90 128 54.6)">28</text>
<text x="130.6" y="54.6" transform="rotate(-90 130.6 54.6)">27</text>
<text x="133.1" y="54.6" transform="rotate(-90 133.1 54.6)">26</text>
<text x="135.6" y="54.6" transform="rotate(-90 135.6 54.6)">25</text>
<text x="138.2" y="54.6" transform="rotate(-90 138.2 54.6)">24</text>
<text x="140.7" y="54.6" transform="rotate(-90 140.7 54.6)">23</text>
<text x="143.3" y="54.6" transform="rotate(-90 143.3 54.6)">22</text>
<text x="60.5" y="64.4">ENABLE</text>
<text x="75.8" y="65.7">ENABLE</text>
<text x="103" y="63.1">OUT2B</text>
<text x="120.2" y="62.2">1</text>
<text x="120.2" y="64.8">2</text>
<text x="151.4" y="64.8">20</text>
<text x="151.4" y="62.2">21</text>
<text x="160.3" y="63.1">OUT1B</text>
<text x="120.2" y="67.3">3</text>
<text x="120.2" y="69.8">4</text>
<text x="151.4" y="69.8">18</text>
<text x="151.4" y="67.3">19</text>
<text x="154.5" y="68.2">DIR</text>
<text x="224.2" y="68.6" transform="rotate(-90 224.2 68.6)">D2_OUT2A</text>
<text x="229.2" y="68.6" transform="rotate(-90 229.2 68.6)">D2_OUT1A</text>
<text x="120.2" y="72.4">5</text>
<text x="120.2" y="74.9">6</text>
<text x="120.2" y="77.5">7</text>
<text x="151.4" y="77.5">15</text>
<text x="151.4" y="74.9">16</text>
<text x="151.4" y="72.4">17</text>
<text x="154.5" y="75.8">STEP</text>
<text x="151.4" y="80">29</text>
<text x="60.5" y="88.5">D2_STEP</text>
<text x="128" y="88.4" transform="rotate(-90 128 88.4)">8</text>
<text x="130.6" y="88.4" transform="rotate(-90 130.6 88.4)">9</text>
<text x="133.1" y="88.8" transform="rotate(-90 133.1 88.8)">10</text>
<text x="135.6" y="88.8" transform="rotate(-90 135.6 88.8)">11</text>
<text x="138.2" y="88.8" transform="rotate(-90 138.2 88.8)">12</text>
<text x="140.7" y="88.8" transform="rotate(-90 140.7 88.8)">13</text>
<text x="143.3" y="88.8" transform="rotate(-90 143.3 88.8)">14</text>
<text x="218.2" y="95.2" transform="rotate(-90 218.2 95.2)">28</text>
<text x="220.7" y="95.2" transform="rotate(-90 220.7 95.2)">27</text>
<text x="223.3" y="95.2" transform="rotate(-90 223.3 95.2)">26</text>
<text x="225.8" y="95.2" transform="rotate(-90 225.8 95.2)">25</text>
<text x="228.3" y="95.2" transform="rotate(-90 228.3 95.2)">24</text>
<text x="230.9" y="95.2" transform="rotate(-90 230.9 95.2)">23</text>
<text x="233.4" y="95.2" transform="rotate(-90 233.4 95.2)">22</text>
<text x="60.5" y="96.1">D2_DIR</text>
<text x="60.5" y="103.8">D2_RESET</text>
<text x="162.7" y="106.3">D2_ENABLE</text>
<text x="189.9" y="103.8">D2_OUT2B</text>
<text x="210.3" y="102.9">1</text>
<text x="210.3" y="105.4">2</text>
<text x="210.3" y="107.9">3</text>
<text x="241.6" y="107.9">19</text>
<text x="241.6" y="105.4">20</text>
<text x="241.6" y="102.9">21</text>
<text x="250.4" y="103.8">D2_OUT1B</text>
<text x="60.5" y="111.4">D2_SLEEP</text>
<text x="131.4" y="108.8" transform="rotate(-90 131.4 108.8)">MS1</text>
<text x="134" y="108.8" transform="rotate(-90 134 108.8)">MS2</text>
<text x="136.5" y="108.8" transform="rotate(-90 136.5 108.8)">MS3</text>
<text x="210.3" y="110.5">4</text>
<text x="210.3" y="113">5</text>
<text x="241.6" y="113">17</text>
<text x="241.6" y="110.5">18</text>
<text x="244.6" y="108.8">D2_DIR</text>
<text x="60.5" y="116.5">D2_ENABLE</text>
<text x="139.1" y="116.1" transform="rotate(-90 139.1 116.1)">RESET</text>
<text x="144.1" y="116" transform="rotate(-90 144.1 116)">SLEEP</text>
<text x="210.3" y="115.6">6</text>
<text x="210.3" y="118.1">7</text>
<text x="241.6" y="118.1">15</text>
<text x="241.6" y="115.6">16</text>
<text x="244.6" y="116.5">D2_STEP</text>
<text x="241.6" y="120.6">29</text>
<text x="218.2" y="129" transform="rotate(-90 218.2 129)">8</text>
<text x="220.7" y="129" transform="rotate(-90 220.7 129)">9</text>
<text x="223.3" y="129.5" transform="rotate(-90 223.3 129.5)">10</text>
<text x="225.8" y="129.5" transform="rotate(-90 225.8 129.5)">11</text>
<text x="228.3" y="129.5" transform="rotate(-90 228.3 129.5)">12</text>
<text x="230.9" y="129.5" transform="rotate(-90 230.9 129.5)">13</text>
<text x="233.4" y="129.5" transform="rotate(-90 233.4 129.5)">14</text>
<text x="132.7" y="148.2">D2_OUT1B</text>
<text x="150" y="147.3">1</text>
<text x="150" y="149.9">2</text>
<text x="109.9" y="150.7">D2_OUT1A</text>
<text x="109.9" y="153.3">D2_OUT2A</text>
<text x="132.7" y="155.8">D2_OUT2B</text>
<text x="150" y="152.4">3</text>
<text x="150" y="154.9">4</text>
<text x="221.6" y="152.7" transform="rotate(-90 221.6 152.7)">D2_MS1</text>
<text x="224.2" y="152.7" transform="rotate(-90 224.2 152.7)">D2_MS2</text>
<text x="226.7" y="152.7" transform="rotate(-90 226.7 152.7)">D2_MS3</text>
<text x="52.9" y="160.9">MS1</text>
<text x="97.3" y="160.9">D2_MS1</text>
<text x="229.2" y="160" transform="rotate(-90 229.2 160)">D2_RESET</text>
<text x="234.3" y="159.9" transform="rotate(-90 234.3 159.9)">D2_SLEEP</text>
<text x="52.9" y="166">MS3</text>
<text x="52.9" y="163.4">MS2</text>
<text x="97.3" y="166">D2_MS3</text>
<text x="97.3" y="163.4">D2_MS2</text>
<text x="114.4" y="180">OUT1A</text>
<text x="137.3" y="177.4">OUT1B</text>
<text x="150" y="176.5">1</text>
<text x="150" y="179.1">2</text>
<text x="114.4" y="182.5">OUT2A</text>
<text x="137.3" y="185">OUT2B</text>
<text x="150" y="181.6">3</text>
<text x="150" y="184.1">4</text>
</g>
<g font-size="1.8" fill="#848400">
<text x="23.1" y="30.1">VLogic</text>
<text x="23.2" y="32.6">DVCoil</text>
<text x="23.5" y="36.4">Step-1</text>
<text x="24.9" y="44.1">Dir-1</text>
<text x="24.5" y="51.7">Rst-1</text>
<text x="24.6" y="59.3">Slp-1</text>
<text x="25.1" y="64.4">En-1</text>
<text x="23.5" y="88.5">Step-2</text>
<text x="24.9" y="96.1">Dir-2</text>
<text x="24.5" y="103.8">Rst-2</text>
<text x="24.6" y="111.4">Slp-2</text>
<text x="25.1" y="116.5">En-2</text>
</g>
<text font-size="1.6" fill="#0000c2" x="195.6" y="30.5">If using stepper motor driver configuration, connect the 0 ohm jumper resistors in the Inputs from MCU box.</text>
</svg>
